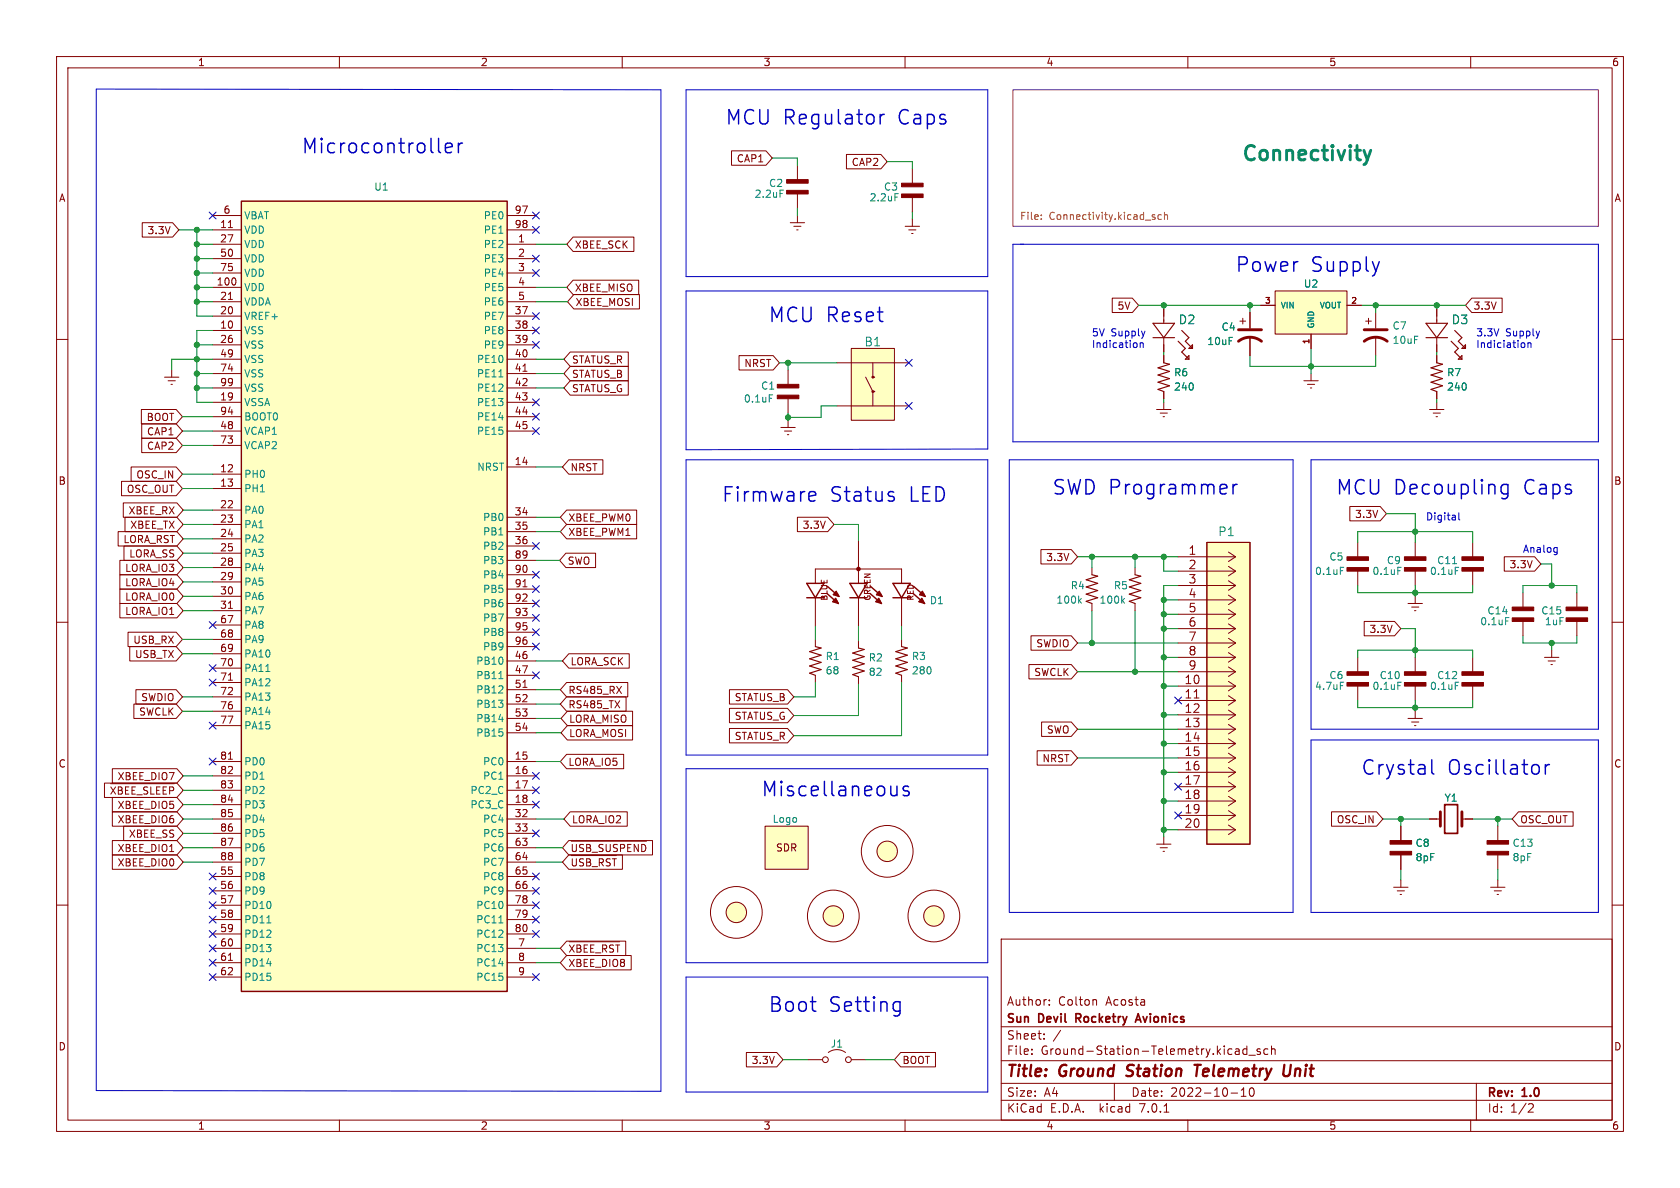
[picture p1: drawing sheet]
<svg xmlns="http://www.w3.org/2000/svg" width="297mm" height="210mm" viewBox="0 0 297 210" stroke-linecap="round" stroke-linejoin="round" font-family="sans-serif">
<g fill="none" stroke="#840000" stroke-width=".18">
<path d="M10 10h277v190h-277zM12 12h273v186h-273zM60 10v2M110 10v2M160 10v2M210 10v2M260 10v2M25.1 39.4h5.4l1.1 1.2-1.1 1.3h-5.4zM37.6 38.1h5.1M89.7 38.1h5M129.3 26.7h6.1l1.1 1.2-1.1 1.3h-6.1zM139.7 39.4h2.5"/>
<path d="M141 29.2v2.6M141 34.3v2.5M141 38.1v1.3M149.6 27.3h6.1l1.1 1.3-1.1 1.2h-6.1zM161.3 29.8v2.6M161.3 34.9v2.6M161.3 38.7v1.3M10 60h2M37.6 43.2h5.1M37.6 58.4h5.1M37.6 50.8h5.1M37.6 40.6h5.1"/>
<path d="M37.6 45.7h5.1M37.6 55.9h5.1M37.6 53.3h5.1M37.6 48.3h5.1M40.4 40.2h.7M40.4 52.9h.7M89.7 43.2h5M89.7 58.4h5M89.7 50.8h5M89.7 40.6h5M89.7 45.7h5M89.7 55.9h5"/>
<path d="M89.7 53.3h5M89.7 48.3h5M101.3 41.9h10.8v2.6h-10.8l-1.1-1.3zM101.3 49.5h11.6v2.6h-11.6l-1.1-1.3zM101.4 52.1h11.6v2.5h-11.6l-1.1-1.3zM140.3 40h1.3M140.8 40.6h.3M160 40h2.6M160.7 40.6h1.2M161.2 41.3h.2M196.6 52.7h3.6l1.1 1.3-1.1 1.2h-3.6zM205.7 54.6v2.6"/>
<path d="M205.7 59.7v2.5M219.2 56.8h1M219.7 56.3v1M221 55.2v2.8M221 59.6v3.3M222.9 54h2.5M225.4 51.4h12.7v7.7h-12.7zM231.8 59.1v2.5M238.1 54h2.6M241.4 56.8h1M241.9 56.3v1M243.2 55.2v2.8"/>
<path d="M243.2 59.6v3.3M254 54.6v2.6M254 59.7v2.5M260.2 52.7h5.4v2.5h-5.4l-1.1-1.2zM285 60h2M25 72.4h6.1l1.2 1.3-1.2 1.2h-6.1zM25.1 74.9h6l1.2 1.3-1.2 1.3h-6zM25.1 77.5h6l1.2 1.2-1.2 1.3h-6zM29.1 66.7h2.5M29.7 67.3h1.3M30.2 67.9h.3M30.4 65.4v1.3"/>
<path d="M37.6 73.7h5.1M37.6 71.1h5.1M37.6 61h5.1M37.6 63.5h5.1M37.6 66h5.1M37.6 68.6h5.1M37.6 76.2h5.1M37.6 78.7h5.1M89.7 73.7h5M89.7 71.1h5M89.7 61h5M89.7 63.5h5"/>
<path d="M89.7 66h5M89.7 68.6h5M89.7 76.2h5M92.4 65.6h.8M100.8 62.2h10.3v2.6h-10.3l-1.1-1.3zM100.8 67.3h10.3v2.6h-10.3l-1.1-1.3zM100.8 64.8h10.3v2.5h-10.3l-1.1-1.3zM130.7 62.9h6l1.1 1.2-1.1 1.3h-6zM138 75.6h2.6M138.7 76.2h1.3M139.2 76.8h.2M139.3 65.4v2.5"/>
<path d="M139.3 70.5v2.5M139.3 74.3v1.3M148 71.8h12.7M148 64.1h12.7M150.5 61.6h7.6v12.7h-7.6zM153 66.7l1.3 2.5v2.6M154.3 64.1v2.6M204.5 72.4h2.5M205.1 73h1.3M205.6 73.7h.3M205.7 62.9v1.2M205.7 69.2v1.3"/>
<path d="M205.7 71.1v1.3M230.5 67.3h2.5M231.1 67.9h1.3M231.6 68.6h.3M231.8 66v1.3M252.7 72.4h2.6M253.4 73h1.2M253.9 73.7h.2M254 62.9v1.2M254 69.2v1.3M254 71.1v1.3M20.9 94h10.4l1.1 1.3-1.1 1.2h-10.4z"/>
<path d="M21.2 99.1h10.1l1.1 1.2-1.1 1.3h-10.1zM21.5 85.1h9.6l1.2 1.3-1.2 1.2h-9.6zM21.8 88.9h9.5l1.1 1.3-1.1 1.2h-9.5zM21.9 96.5h9.4l1.1 1.3-1.1 1.3h-9.4zM22.1 91.4h9.2l1.1 1.3-1.1 1.3h-9.2zM23.2 82.5h7.9l1.2 1.3-1.2 1.3h-7.9zM37.6 83.8h5.1M37.6 86.4h5.1M37.6 90.2h5.1M37.6 92.7h5.1M37.6 95.3h5.1M37.6 97.8h5.1"/>
<path d="M89.7 82.6h5M89.7 91.4h5M89.7 94h5M89.7 96.5h5M89.7 99.1h5M100 97.8h5.3v2.5h-5.3l-1.1-1.2zM100.2 92.7h12.4v2.6h-12.4l-1.1-1.3zM100.2 90.2h12.4v2.5h-12.4l-1.1-1.3zM100.6 81.3h6v2.5h-6l-1.2-1.2zM141 91.4h5.3l1.1 1.3-1.1 1.3h-5.3zM151.8 95.5v7.6M184 97.2h5.4l1.1 1.2-1.1 1.3h-5.4z"/>
<path d="M208.3 98.4h10.1M213.4 95.9h7.6v53.3h-7.6zM217.2 97.6l1.2 .8M218.4 98.4l-1.2 .9M238.6 89.5h5.4l1.1 1.3-1.1 1.3h-5.4zM240 95.9v2.5M250.2 95.9v2.5M260.3 95.9v2.5M265.9 98.4h5.4l1.1 1.3-1.1 1.3h-5.4zM10 110h2M21.2 101.6h10.1l1.1 1.3-1.1 1.2h-10.1zM21.2 106.7h10.1l1.1 1.3-1.1 1.2h-10.1z"/>
<path d="M21.2 104.1h10.1l1.1 1.3-1.1 1.3h-10.1zM22.6 111.8h8.5l1.2 1.2-1.2 1.3h-8.5zM22.9 114.3h8.2l1.2 1.3-1.2 1.2h-8.2zM37.6 100.3h5.1M37.6 102.9h5.1M37.6 105.4h5.1M37.6 108h5.1M37.6 110.5h5.1M37.6 113h5.1M37.6 115.6h5.1M37.6 118.1h5.1M40.4 107.5h.7"/>
<path d="M89.7 116.8h5M89.7 119.4h5M89.7 101.6h5M89.7 104.1h5M89.7 106.7h5M89.7 109.2h5M89.7 111.8h5M89.7 114.3h5M92.4 103.7h.8M100.6 115.6h10.6v2.5h-10.6l-1.2-1.3zM144.1 103.1v-2.5h15.3v2.5M144.1 105.7v5"/>
<path d="M144.1 113v1.3M144.1 119.4v1.3M151.8 105.7v5M151.8 113.3v1.3M151.8 119.6v1.3M159.4 105.7v5M159.4 113v1.3M159.4 119.4v1.3M181.9 117.5h7.5l1.1 1.2-1.1 1.3h-7.5zM182.3 112.4h7.1l1.1 1.3-1.1 1.2h-7.1zM193 100.3v1.3M193 106.7v1.3"/>
<path d="M200.7 100.3v1.3M200.7 106.7v1.3M208.3 116.2h10.1M208.3 118.7h10.1M208.3 113.7h10.1M208.3 111.1h10.1M208.3 108.6h10.1M208.3 106h10.1M208.3 103.5h10.1M208.3 101h10.1M217.2 117.9l1.2 .8M217.2 115.4l1.2 .8"/>
<path d="M217.2 112.8l1.2 .9M217.2 110.3l1.2 .8M217.2 107.7l1.2 .9M217.2 105.2l1.2 .8M217.2 102.7l1.2 .8M217.2 100.1l1.2 .9M218.4 118.7l-1.2 .9M218.4 116.2l-1.2 .8M218.4 113.7l-1.2 .8M218.4 111.1l-1.2 .9M218.4 108.6l-1.2 .8M218.4 106l-1.2 .9"/>
<path d="M218.4 103.5l-1.2 .8M218.4 101l-1.2 .8M240 101v2.5M240 116.2v2.5M241.2 109.9h5.3l1.1 1.2-1.1 1.3h-5.3zM248.9 106.7h2.6M249.6 107.3h1.2M250.1 108h.2M250.2 101v2.5M250.2 105.4v1.3M250.2 116.2v2.5M260.3 101v2.5"/>
<path d="M260.3 116.2v2.5M269.2 104.8v2.5M269.2 109.9v2.5M273 116.2h2.6M273.7 116.8h1.3M274.2 117.5h.2M274.3 114.9v1.3M278.8 104.8v2.5M278.8 109.9v2.5M285 110h2M18.5 138.4h12.8l1.1 1.3-1.1 1.3h-12.8zM19.5 138.5h11.3"/>
<path d="M19.6 139.1l.8 1.3M19.9 135.9h11.4l1.1 1.3-1.1 1.2h-11.4zM20.4 139.1l-.8 1.3M21.6 139.4l-.3-.3h-.4v1.3M22.8 139.1h-.6v1.3M23.7 124.5h7.4l1.2 1.2-1.2 1.3h-7.4zM23.9 139.1h-.6v1.3M24 121.9h7.1l1.2 1.3-1.2 1.3h-7.1zM26.1 139.2l-.5-.1-.2 .3M26.7 139.1v1.3M28.3 139.1h-.6v1.3M29.4 139.1h-.6v1.3"/>
<path d="M30.7 139.4l-.2-.3h-.5v1.3M37.6 134.6h5.1M37.6 137.2h5.1M37.6 139.7h5.1M37.6 120.7h5.1M37.6 123.2h5.1M37.6 125.7h5.1M37.6 128.3h5.1M40.4 120.2h.7M40.4 134.2h.7M89.7 134.6h5M89.7 137.2h5"/>
<path d="M89.7 139.7h5M89.7 121.9h5M89.7 124.5h5M89.7 127h5M89.7 129.5h5M92.4 121.5h.8M100.2 133.3h10.1v2.6h-10.1l-1.1-1.3zM100.2 123.2h10.5v2.5h-10.5l-1.1-1.2zM100.2 120.6h10.8v2.6h-10.8l-1.1-1.3zM100.3 125.7h11.5v2.6h-11.5l-1.1-1.3zM100.3 128.3h11.5v2.5h-11.5l-1.1-1.3zM129 125.2h10.2l1.1 1.3-1.1 1.3h-10.2z"/>
<path d="M129 121.9h10.2l1.1 1.3-1.1 1.3h-10.2zM129 128.8h10.2l1.1 1.2-1.1 1.3h-10.2zM183.4 132.7h6l1.1 1.3-1.1 1.3h-6zM184.1 127.6h5.3l1.1 1.3-1.1 1.3h-5.3zM208.3 139.1h10.1M208.3 136.5h10.1M208.3 134h10.1M208.3 131.4h10.1M208.3 128.9h10.1M208.3 126.4h10.1M208.3 123.8h10.1M208.3 121.3h10.1"/>
<path d="M217.2 138.2l1.2 .9M217.2 135.7l1.2 .8M217.2 133.1l1.2 .9M217.2 130.6l1.2 .8M217.2 128.1l1.2 .8M217.2 125.5l1.2 .9M217.2 123l1.2 .8M217.2 120.4l1.2 .9M218.4 139.1l-1.2 .8M218.4 136.5l-1.2 .9M218.4 134l-1.2 .8M218.4 131.4l-1.2 .9"/>
<path d="M218.4 128.9l-1.2 .8M218.4 126.4l-1.2 .8M218.4 123.8l-1.2 .9M218.4 121.3l-1.2 .8M240 121.3v2.5M248.9 127h2.6M249.6 127.6h1.2M250.1 128.3h.2M250.2 121.3v2.5M250.2 125.7v1.3M260.3 121.3v2.5M10 160h2"/>
<path d="M19.9 151.1h11.4l1.1 1.3-1.1 1.3h-11.4zM19.9 148.6h11.4l1.1 1.3-1.1 1.2h-11.4zM19.9 141h11.4l1.1 1.2-1.1 1.3h-11.4zM19.9 143.5h11.4l1.1 1.3-1.1 1.3h-11.4zM21.9 146h9.4l1.1 1.3-1.1 1.3h-9.4zM37.6 157.5h5.1M37.6 144.8h5.1M37.6 142.2h5.1M37.6 147.3h5.1M37.6 154.9h5.1M37.6 149.9h5.1M37.6 152.4h5.1"/>
<path d="M89.7 157.5h5M89.7 144.8h5M89.7 142.2h5M89.7 147.3h5M89.7 154.9h5M89.7 149.9h5M89.7 152.4h5M100.6 151.1h9.4v2.6h-9.4l-1.2-1.3zM100.6 148.6h14.8v2.5h-14.8l-1.2-1.2zM100.8 143.5h10.1v2.6h-10.1l-1.1-1.3zM101 151.2h8M101 148.7h13.3"/>
<path d="M101.2 149.3v1M101.2 151.8v1M101.9 149.3v1M101.9 151.8v1M103.2 149.3h-.5l-.3 .2M103.7 151.8v1.3M104.4 149.5l-.3-.2h-.4v1.2M105.9 151.8v1.3M106.6 149.3h-.5l-.2 .2M107.2 149.3v1M107.9 149.3v1M108.6 151.8v1.3"/>
<path d="M109.2 149.3h-.5l-.3 .2M110.4 149.5l-.2-.2h-.5v1.2M111.6 149.3h-.6v1.2M112.8 149.3v1.2l-.7-1.2v1.2M114.1 149.6l-.2-.3h-.5v1.2M135.3 146.1h7.6v7.6h-7.6zM204.5 149.2h2.5M205.1 149.9h1.3M205.6 150.5h.3M205.7 148v1.2M208.3 146.7h10.1M208.3 144.1h10.1"/>
<path d="M208.3 141.6h10.1M217.2 145.8l1.2 .9M217.2 143.3l1.2 .8M217.2 140.8l1.2 .8M218.4 146.7l-1.2 .8M218.4 144.1l-1.2 .9M218.4 141.6l-1.2 .8M235.4 143.5h8l1.1 1.3-1.1 1.3h-8zM246.4 156.8h2.5M247 157.5h1.3M247.5 158.1h.3M247.6 146.1v2.5"/>
<path d="M247.6 151.1v2.6M247.6 155.6v1.2M252.7 144.8h1.9M258.4 144.8h1.9M263.5 156.8h2.6M264.2 157.5h1.2M264.7 158.1h.2M264.8 146.1v2.5M264.8 151.1v2.6M264.8 155.6v1.2M268.4 143.5h9.7v2.6h-9.7l-1.1-1.3zM285 160h2"/>
<path d="M37.6 160h5.1M37.6 162.6h5.1M37.6 165.1h5.1M37.6 167.6h5.1M37.6 170.2h5.1M37.6 172.7h5.1M40.4 169.8h.7M89.7 160h5M89.7 162.6h5M89.7 165.1h5M89.7 167.6h5M89.7 170.2h5"/>
<path d="M89.7 172.7h5M100.2 168.9h11.4v2.6h-11.4l-1.1-1.3zM100.2 166.4h10.4v2.5h-10.4l-1.1-1.3zM100.6 166.5h9M100.7 167l.8 1.3M101.5 167l-.8 1.3M102.7 167.3l-.3-.3h-.4v1.3M103.9 167h-.6v1.3M105 167h-.6v1.3M107.3 167.3l-.3-.3h-.5v1.3M108.5 167.1l-.5-.1-.3 .3M108.8 167h.8"/>
<path d="M109.2 167v1.3M177 166h108v32h-108zM185.5 177.6v.1M185.5 176.8v.1M193.6 176.7l.3 .2v.8M60 198v2M110 198v2M132 186.1h5.3l1.1 1.2-1.1 1.3h-5.3zM142.9 187.3h2.5M146.4 186.1a2.54 2.54 0 0 1 3.1 0M150.5 187.3h2.5M159.2 186.1h6.2v2.5h-6.2l-1.1-1.3z"/>
<path d="M160 198v2M177 194.5h108M177 191.5h108M177 187.5h108M177 181.5h108M182.4 186.3v.1M182.4 185.5v.1M184.6 183.6v.1M184.6 182.8v.1M197 191.5v3M205.8 196.6h.8M210 198v2"/>
<path d="M217.6 193.2h1.2M218.6 185.4l.4 .1 .1 .9M219.1 186.3l-.5 .1M219.1 185.8h-.5M219.4 193.8h.9M219.4 192.7l.5-.4v1.5M220.4 185.5l-.4-.1-.3 .3v.4l.2 .2h.5M220.4 184.9v1.5M220.8 186.5h1.1M221.1 192.4a1 1 0 0 0 .1 1.4 .81 .81 0 0 0 .6-.6 .81 .81 0 0 0-.3-.8M222.8 185.5l-.4-.1-.2 .2 .1 .2 .5 .2v.3h-.6M224.1 185.5l-.4-.1-.3 .3v.4l.2 .2h.5"/>
<path d="M224.8 185.5l.2-.1 .4 .1v.9M224.8 184.9v1.5M260 198v2M261 191.5v6.5M270.4 195.1l.5 .1 .2 .3-1 1.1h1"/>
<circle cx="156.8" cy="150.5" r="4.6"/>
<circle cx="156.8" cy="150.5" r="1.8"/>
<circle cx="130.2" cy="161.3" r="4.6"/>
<circle cx="130.2" cy="161.3" r="1.8"/>
<circle cx="147.3" cy="161.9" r="4.6"/>
<circle cx="147.3" cy="161.9" r="1.8"/>
<circle cx="165.1" cy="161.9" r="4.6"/>
<circle cx="165.1" cy="161.9" r="1.8"/>
<circle cx="145.9" cy="187.3" r=".51"/>
<circle cx="150" cy="187.3" r=".51"/>
</g>
<path d="M199.1 190.1l.3 .1M211.2 188.2h1.1M211.7 188.2l-.2 2M227.1 188.2l-.2 1.7 .1 .2a.66 .66 0 0 0 1-.2l.2-1.7" fill="none" stroke="#840000" stroke-width=".4"/>
<path d="M255.4 142.2h2.3v5.1h-2.3zM200.7 180.7l.5-1.5 .5 1.5M200.9 180.3h.7" fill="none" stroke="#840000" stroke-width=".3"/>
<path d="M179.1 15.9h103.5v24.1h-103.5z" fill="#fff" stroke="#fff" stroke-width=".18"/>
<path d="M179.1 15.9h103.5v24.1h-103.5z" fill="none" stroke="#840084" stroke-width=".18"/>
<path d="M242.3 26.6l-.6 1.7" fill="none" stroke="#008484" stroke-width=".51"/>
<path d="M184.1 38.7v.1M184.1 38v.1M203.9 38.4h.3v.2l-.2 .2h-.2M203.9 37.9l.3 .1M205.3 38l-.3-.1-.3 .3 .1 .5h.5M205.9 38.1l.1-.2 .3 .1 .1 .8M205.9 37.5v1.3" fill="none" stroke="#848400" stroke-width=".18"/>
<g fill="#840000" stroke="#840000" stroke-width=".18">
<path d="M238.1 100.3h3.8v.7h-3.8z"/>
<path d="M238.1 98.4h3.8v.7h-3.8z"/>
<path d="M276.9 109.2h3.8v.7h-3.8z"/>
<path d="M276.9 107.3h3.8v.7h-3.8z"/>
<path d="M258.4 100.3h3.9v.7h-3.9z"/>
<path d="M258.4 98.4h3.9v.7h-3.9z"/>
<path d="M267.3 109.2h3.8v.7h-3.8z"/>
<path d="M267.3 107.3h3.8v.7h-3.8z"/>
<path d="M238.1 120.7h3.8v.6h-3.8z"/>
<path d="M238.1 118.7h3.8v.7h-3.8z"/>
<path d="M245.7 150.5h3.9v.6h-3.9z"/>
<path d="M245.7 148.6h3.9v.6h-3.9z"/>
<path d="M262.9 150.5h3.8v.6h-3.8z"/>
<path d="M262.9 148.6h3.8v.6h-3.8z"/>
<path d="M139.1 33.7h3.8v.6h-3.8z"/>
<path d="M139.1 31.8h3.8v.6h-3.8z"/>
<path d="M159.4 34.3h3.8v.6h-3.8z"/>
<path d="M159.4 32.4h3.8v.6h-3.8z"/>
<path d="M137.4 69.9h3.8v.6h-3.8z"/>
<path d="M137.4 67.9h3.8v.7h-3.8z"/>
<path d="M248.3 120.7h3.8v.6h-3.8z"/>
<path d="M248.3 118.7h3.8v.7h-3.8z"/>
<path d="M258.4 120.7h3.9v.6h-3.9z"/>
<path d="M258.4 118.7h3.9v.7h-3.9z"/>
<path d="M248.3 100.3h3.8v.7h-3.8z"/>
<path d="M248.3 98.4h3.8v.7h-3.8z"/>
</g>
<g fill="none" stroke="#008484" stroke-width=".18">
<path d="M88.2 66.6h.7M136 69.8h.6M88.2 94.6h.7M88.2 120h.7M190.8 106.1l.4 .5M191.2 105.8l-.5 .5M198.4 106.1l.4 .5M198.8 105.8l-.5 .5M237 100.3h.6M257.3 100.3h.6M266.2 109.2h.6M88.2 127.2h.8"/>
<path d="M247.1 120.6h.6M257.3 120.6h.6M47.2 163.1h.7M88.2 163.1h.7"/>
</g>
<g fill="#ffffc2" stroke="#ffffc2" stroke-width=".18">
<path d="M135.3 146.1h7.6v7.6h-7.6z"/>
<path d="M150.5 61.6h7.6v12.7h-7.6z"/>
<path d="M42.7 35.6h47v139.7h-47z"/>
<path d="M225.4 51.4h12.7v7.7h-12.7z"/>
<path d="M213.4 95.9h7.6v53.3h-7.6z"/>
<circle cx="165.1" cy="161.9" r="1.8"/>
<circle cx="147.3" cy="161.9" r="1.8"/>
<circle cx="130.2" cy="161.3" r="1.8"/>
<circle cx="156.8" cy="150.5" r="1.8"/>
</g>
<path d="M218.9 58.3h4.1M241.2 58.3h4M218.9 60.3a3.3 3.3 0 0 1 4.1 0M241.2 60.3a3.3 3.3 0 0 1 4 0M254.6 143.5v2.6M258.4 143.5v2.6" fill="none" stroke="#840000" stroke-width=".51"/>
<g fill="none" stroke="#840000" stroke-width=".2">
<path d="M203.8 59.7h3.8M203.8 57.2h3.8l-1.9 2.5zM208.9 58.4l1.3 1.3-.7 .6 1.3 1.3M252.1 59.7h3.8M252.1 57.2h3.8l-1.9 2.5zM257.2 58.4l1.2 1.3-.6 .6 1.3 1.3M205.7 64.1l1.1 .3-2.1 .6 2.1 .7-2.1 .6 2.1 .6-2.1 .7 2.1 .6-2.1 .6 1 .4M208.3 60.3l1.2 1.3-.6 .6 1.3 1.3M209.5 63.5l.7-.6v.6zM210.2 61.6l.6-.6v.6zM254 64.1l1 .3-2 .6 2 .7-2 .6 2 .6-2 .7 2 .6-2 .6 1 .4M256.5 60.3l1.3 1.3-.6 .6 1.2 1.3"/>
<path d="M257.8 63.5l.6-.6v.6zM258.4 61.6l.7-.6v.6zM144.1 114.3l1.1 .3-2.1 .6 2.1 .6-2.1 .7 2.1 .6-2.1 .6 2.1 .7-2.1 .6 1 .4M151.8 114.6l1 .2-2.1 .6 2.1 .7-2.1 .6 2.1 .6-2.1 .7 2.1 .6-2.1 .7 1.1 .3M159.4 114.3l1 .3-2 .6 2 .6-2 .7 2 .6-2 .6 2 .7-2 .6 1 .4M193 101.6l1.1 .3-2.1 .6 2.1 .6-2.1 .7 2.1 .6-2.1 .6 2.1 .7-2.1 .6 1 .4M200.7 101.6l1 .3-2.1 .6 2.1 .6-2.1 .7 2.1 .6-2.1 .6 2.1 .7-2.1 .6 1.1 .4"/>
</g>
<g fill="none" stroke="#840000" stroke-width=".25">
<path d="M42.7 35.6h47v139.7h-47zM154.4 69.2h.1M154.4 66.7h.1M142.6 103.1h3.1l-1.6 2.6zM142.6 105.7h3.1M146.2 104.9l2 1.8M146.3 103.7l2 1.7M147.2 106.3l.5-.5 .5 .9M147.2 106.3l1 .4M147.3 105.1l.5-.6 .5 .9M147.3 105.1l1 .3M147.7 106l.1 .2"/>
<path d="M147.8 104.7l.1 .3M148 106.2v.2l-.8-.1M148.1 105v.1h-.8M150.2 103.1h3.1l-1.5 2.6zM150.2 105.7h3.1M153.8 104.9l2 1.8M153.9 103.7l2 1.7M154.9 106.3l.4-.5 .5 .9M154.9 106.3l.9 .4M155 105.1l.4-.6 .5 .9M155 105.1l.9 .3M155.3 106l.1 .2"/>
<path d="M155.4 104.7l.1 .3M155.6 106.2v.2l-.7-.1M155.7 105v.1h-.7M157.9 103.1h3l-1.5 2.6zM157.9 105.7h3M161.4 104.9l2 1.8M161.5 103.7l2.1 1.7M162.5 106.3l.5-.5 .4 .9M162.5 106.3l.9 .4M162.6 105.1l.5-.6 .5 .9M162.6 105.1l1 .3M162.9 106l.1 .2"/>
<path d="M163 104.7l.1 .3M163.2 106.2v.2l-.7-.1M163.3 105v.1h-.7"/>
<circle cx="154.3" cy="69.2" r=".13"/>
<circle cx="154.3" cy="66.7" r=".13"/>
</g>
<circle cx="151.8" cy="100.6" r=".2" fill="none" stroke="#840000" stroke-width=".41"/>
<path d="M213.4 95.9h7.6" fill="none" stroke="#ffffc2" stroke-width=".18"/>
<path d="M81 25.3v1.7M81.8 25.3a.65 .65 0 0 0-.8 .5M156.1 20.2h.2M218.7 85.6h-.2l-.4 .3M159.8 139.7l.8 .2 .1 .3-.1 .3-.7 .2M159.8 139.1l.2-.1 .6 .1M273.9 135.2h-.2l-.4 .2" fill="none" stroke="#0000c2" stroke-width=".25"/>
<g fill="none" stroke="#0000c2" stroke-width=".18">
<path d="M17 15.7l99.8 .2v177l-99.8-.1zM121.3 15.9h53.3v33h-53.3zM121.3 51.4h53.3v28l-53.3 .1zM179.1 43.2h103.5v34.9h-103.5zM201.6 60.6v.8M201.6 60.7l.1-.1 .4 .1v.7M269.5 60.7l.1 .1-.1 .6M270.1 60.7l.2-.1 .3 .1 .1 .7M270.1 60.6v.8M121.3 81.3h53.3v52.2h-53.3zM178.4 81.3h50.2v80h-50.2zM231.8 81.3h50.8v47.6h-50.8z"/>
<path d="M257.9 90.6v1.1l.2 .2M275.2 96.8h.1M275.3 96.8l-.1 1.1M275.3 97.6h-.1M121.3 135.9h53.3v34.3h-53.3zM231.8 130.8h50.8v30.5h-50.8zM121.3 172.7h53.3v20.3h-53.3z"/>
</g>
<g fill="none" stroke="#008400" stroke-width=".18">
<path d="M136.5 27.9h4.5v1.3M141 36.8v1.3M156.8 28.6h4.5v1.2M161.3 37.5v1.2M31.6 40.6h6M34.8 53.3h2.8M34.8 40.6v15.3h2.8M34.8 43.2h2.8M34.8 50.8h2.8M34.8 45.7h2.8M34.8 48.3h2.8M37.6 58.4h-2.8v12.7h2.8"/>
<path d="M94.7 53.3h5.6M94.7 43.2h5.5M94.7 50.8h5.5M201.3 54h21.6M205.7 54v.6M221 54v1.2M240.7 54h18.4M243.2 54v1.2M254 54v.6M32.3 73.7h5.3M32.3 76.2h5.3M32.3 78.7h5.3"/>
<path d="M34.8 68.6h2.8M34.8 61h2.8M34.8 66h2.8M37.6 63.5h-7.2v1.9M94.7 68.6h5M94.7 63.5h5M94.7 66h5M137.8 64.1h10.2M139.3 64.1v1.3M139.3 73v1.3M148 71.8h-2.8v2h-5.9M205.7 62.2v.7"/>
<path d="M205.7 70.5v.6M221 62.9v1.9h22.2v-1.9M231.8 61.6v4.4M254 62.2v.7M254 70.5v.6M32.3 83.8h5.3M32.3 86.4h5.3M32.4 97.8h5.2M32.4 92.7h5.2M32.4 90.2h5.2M32.4 95.3h5.2M94.7 94h4.4"/>
<path d="M94.7 82.6h4.7M94.7 91.4h4.4M94.7 99.1h4.2M147.4 92.7h4.4v2.8M190.5 98.4h17.8M193 98.4v1.9M200.7 98.4v1.9M205.7 98.4v2.6h2.6M240 95.9v-1.9h20.3v1.9M245.1 90.8h5.1v5.1M272.4 99.7h1.9v3.8M32.3 113h5.3"/>
<path d="M32.3 115.6h5.3M32.4 108h5.2M32.4 102.9h5.2M32.4 105.4h5.2M32.4 100.3h5.2M94.7 116.8h4.7M144.1 110.7v2.3M151.8 110.7v2.6M159.4 110.7v2.3M190.5 113.7h17.8M190.5 118.7h17.8M193 108v5.7"/>
<path d="M200.7 108v10.7M205.7 108.6h2.6M205.7 116.2h2.6M205.7 111.1h2.6M205.7 106h2.6M208.3 103.5h-2.6v44.5M240 103.5v1.3h20.3v-1.3M240 116.2v-1.3h20.3v1.3M247.6 111.1h2.6v5.1M250.2 103.5v1.9M269.2 104.8v-1.3h9.6v1.3M269.2 112.4v1.3h9.6v-1.3"/>
<path d="M274.3 113.7v1.2M32.3 125.7h5.3M32.3 123.2h5.3M32.4 139.7h5.2M32.4 137.2h5.2M94.7 134.6h4.4M94.7 124.5h4.4M94.7 127h4.5M94.7 129.5h4.5M94.7 121.9h4.4M144.1 120.7v2.5h-3.8M151.8 120.9v5.6h-11.5"/>
<path d="M159.4 120.7v9.3h-19.1M190.5 134h17.8M190.5 128.9h17.8M205.7 121.3h2.6M205.7 131.4h2.6M205.7 126.4h2.6M205.7 136.5h2.6M240 123.8v1.3h20.3v-1.3M250.2 123.8v1.9M32.4 144.8h5.2M32.4 147.3h5.2M32.4 149.9h5.2"/>
<path d="M32.4 152.4h5.2M32.4 142.2h5.2M94.7 144.8h5M94.7 149.9h4.7M94.7 152.4h4.7M205.7 146.7h2.6M205.7 141.6h2.6M244.5 144.8h8.2M247.6 144.8v1.3M247.6 153.7v1.9M260.3 144.8h7M264.8 144.8v1.3"/>
<path d="M264.8 153.7v1.9M94.7 170.2h4.4M94.7 167.6h4.4M138.4 187.3h4.5M153 187.3h5.1"/>
</g>
<g fill="none" stroke="#000084" stroke-width=".18">
<path d="M37 37.5l1.2 1.2M38.2 37.5l-1.2 1.2M94.1 37.5l1.3 1.2M95.4 37.5l-1.3 1.2M94.1 45.1l1.3 1.2M94.1 40l1.3 1.2M94.1 47.7l1.3 1.2M94.1 55.3l1.3 1.2M94.1 57.8l1.3 1.2M95.4 45.1l-1.3 1.2M95.4 40l-1.3 1.2M95.4 47.7l-1.3 1.2"/>
<path d="M95.4 55.3l-1.3 1.2M95.4 57.8l-1.3 1.2M94.1 75.6l1.3 1.2M94.1 60.4l1.3 1.2M94.1 70.5l1.3 1.2M94.1 73.1l1.3 1.2M95.4 75.6l-1.3 1.2M95.4 60.4l-1.3 1.2M95.4 70.5l-1.3 1.2M95.4 73.1l-1.3 1.2M160 63.5l1.3 1.2M160 71.1l1.3 1.3"/>
<path d="M161.3 63.5l-1.3 1.2M161.3 71.1l-1.3 1.3M94.1 95.9l1.3 1.2M95.4 95.9l-1.3 1.2M37 109.9l1.2 1.2M37 117.5l1.2 1.2M38.2 117.5l-1.2 1.2M38.2 109.9l-1.2 1.2M94.1 118.8l1.3 1.2M94.1 111.2l1.3 1.2M94.1 113.7l1.3 1.2M94.1 108.6l1.3 1.2"/>
<path d="M94.1 101l1.3 1.2M94.1 106.1l1.3 1.2M94.1 103.5l1.3 1.2M95.4 118.8l-1.3 1.2M95.4 111.2l-1.3 1.2M95.4 113.7l-1.3 1.2M95.4 108.6l-1.3 1.2M95.4 101l-1.3 1.2M95.4 106.1l-1.3 1.2M95.4 103.5l-1.3 1.2M37 134l1.2 1.2M37 127.7l1.2 1.2"/>
<path d="M37 120l1.2 1.3M38.2 134l-1.2 1.2M38.2 127.7l-1.2 1.2M38.2 120l-1.2 1.3M94.1 136.6l1.3 1.2M94.1 139.1l1.3 1.2M95.4 136.6l-1.3 1.2M95.4 139.1l-1.3 1.2M207.7 123.2l1.2 1.2M207.7 138.5l1.2 1.2M208.9 123.2l-1.2 1.2M208.9 138.5l-1.2 1.2"/>
<path d="M37 159.4l1.2 1.2M37 154.3l1.2 1.2M37 156.9l1.2 1.2M38.2 159.4l-1.2 1.2M38.2 154.3l-1.2 1.2M38.2 156.9l-1.2 1.2M94.1 159.4l1.3 1.2M94.1 154.3l1.3 1.2M94.1 146.7l1.3 1.2M94.1 156.9l1.3 1.2M94.1 141.6l1.3 1.2M95.4 159.4l-1.3 1.2"/>
<path d="M95.4 154.3l-1.3 1.2M95.4 146.7l-1.3 1.2M95.4 156.9l-1.3 1.2M95.4 141.6l-1.3 1.2M207.7 143.5l1.2 1.3M208.9 143.5l-1.2 1.3M37 164.5l1.2 1.2M37 172.1l1.2 1.2M37 169.6l1.2 1.2M37 167l1.2 1.2M37 162l1.2 1.2M38.2 164.5l-1.2 1.2"/>
<path d="M38.2 172.1l-1.2 1.2M38.2 169.6l-1.2 1.2M38.2 167l-1.2 1.2M38.2 162l-1.2 1.2M94.1 172.1l1.3 1.2M94.1 164.5l1.3 1.2M94.1 162l1.3 1.2M95.4 172.1l-1.3 1.2M95.4 164.5l-1.3 1.2M95.4 162l-1.3 1.2"/>
</g>
<g fill="#008400" stroke="#008400" stroke-width=".18">
<circle cx="34.8" cy="68.6" r=".46"/>
<circle cx="34.8" cy="50.8" r=".46"/>
<circle cx="34.8" cy="48.3" r=".46"/>
<circle cx="34.8" cy="61" r=".46"/>
<circle cx="34.8" cy="63.5" r=".46"/>
<circle cx="34.8" cy="40.6" r=".46"/>
<circle cx="34.8" cy="43.2" r=".46"/>
<circle cx="34.8" cy="53.3" r=".46"/>
<circle cx="34.8" cy="45.7" r=".46"/>
<circle cx="34.8" cy="66" r=".46"/>
<circle cx="139.3" cy="64.1" r=".46"/>
<circle cx="139.3" cy="73.8" r=".46"/>
<circle cx="205.7" cy="131.4" r=".46"/>
<circle cx="205.7" cy="136.5" r=".46"/>
<circle cx="205.7" cy="126.4" r=".46"/>
<circle cx="205.7" cy="146.7" r=".46"/>
<circle cx="205.7" cy="141.6" r=".46"/>
<circle cx="231.8" cy="64.8" r=".46"/>
<circle cx="274.3" cy="113.7" r=".46"/>
<circle cx="250.2" cy="94" r=".46"/>
<circle cx="274.3" cy="103.5" r=".46"/>
<circle cx="250.2" cy="114.9" r=".46"/>
<circle cx="247.6" cy="144.8" r=".46"/>
<circle cx="250.2" cy="125.1" r=".46"/>
<circle cx="264.8" cy="144.8" r=".46"/>
<circle cx="250.2" cy="104.8" r=".46"/>
<circle cx="205.7" cy="98.4" r=".46"/>
<circle cx="221" cy="54" r=".46"/>
<circle cx="200.7" cy="98.4" r=".46"/>
<circle cx="193" cy="98.4" r=".46"/>
<circle cx="205.7" cy="54" r=".46"/>
<circle cx="200.7" cy="118.7" r=".46"/>
<circle cx="205.7" cy="116.2" r=".46"/>
<circle cx="205.7" cy="121.3" r=".46"/>
<circle cx="205.7" cy="111.1" r=".46"/>
<circle cx="205.7" cy="108.6" r=".46"/>
<circle cx="205.7" cy="106" r=".46"/>
<circle cx="193" cy="113.7" r=".46"/>
<circle cx="243.2" cy="54" r=".46"/>
<circle cx="254" cy="54" r=".46"/>
</g>
<g font-size="3.5" fill="#0000c2">
<text x="128.3" y="22.2">MCU Regulator</text>
<text x="158.8" y="22.2">Caps</text>
<text x="53.3" y="27.3">Microcontroller</text>
<text x="218.4" y="48.3">Power</text>
<text x="231.8" y="48.3">Supply</text>
<text x="135.9" y="57.2">MCU Reset</text>
<text x="127.6" y="88.9">Firmware</text>
<text x="146.8" y="88.9">Status</text>
<text x="160.8" y="88.9">LED</text>
<text x="186.1" y="87.6">SWD Programmer</text>
<text x="236.2" y="87.6">MCU Decoupling</text>
<text x="269.4" y="87.6">Caps</text>
<text x="240.7" y="137.2">Crystal</text>
<text x="255.9" y="137.2">Oscillator</text>
<text x="134.6" y="141">Miscellaneous</text>
<text x="135.9" y="179.1">Boot</text>
<text x="146.5" y="179.1">Setting</text>
</g>
<text font-size="3.5" fill="#008484" x="219.7" y="28.6">Connectivity</text>
<g font-size="2.8" fill="#840000">
<text x="178" y="190.8">Title:</text>
<text x="187.4" y="190.8">Ground</text>
<text x="199.9" y="190.8">Station</text>
<text x="212.5" y="190.8">Telemetry</text>
<text x="228.7" y="190.8">Unit</text>
</g>
<g font-size="2.1" fill="#008484">
<text x="208.3" y="57.5">D2</text>
<text x="256.6" y="57.5">D3</text>
<text x="152.8" y="61.4">B1</text>
<text x="215.3" y="94.9">P1</text>
</g>
<g font-size="2.1" fill="#840000">
<text x="210.1" y="98.2">1</text>
<text x="210.1" y="100.7">2</text>
<text x="210.1" y="103.3">3</text>
<text x="210.1" y="105.8">4</text>
<text x="210.1" y="108.3">5</text>
<text x="210.1" y="110.9">6</text>
<text x="210.1" y="113.4">7</text>
<text x="210.1" y="116">8</text>
<text x="210.1" y="118.5">9</text>
<text x="209.4" y="121">10</text>
<text x="209.4" y="123.6">11</text>
<text x="209.4" y="126.1">12</text>
<text x="209.4" y="128.7">13</text>
<text x="209.4" y="131.2">14</text>
<text x="209.4" y="133.7">15</text>
<text x="209.4" y="136.3">16</text>
<text x="209.4" y="138.8">17</text>
<text x="209.4" y="141.4">18</text>
<text x="209.4" y="143.9">19</text>
<text x="209.4" y="146.4">20</text>
<text x="178" y="177.9">Author:</text>
<text x="187.1" y="177.9">Colton</text>
<text x="195.5" y="177.9">Acosta</text>
<text x="178" y="183.9">Sheet:</text>
<text x="178" y="181.1">Sun</text>
<text x="183.7" y="181.1">Devil</text>
<text x="186.2" y="183.9">/</text>
<text x="190.8" y="181.1">Rocketry</text>
<text x="201.9" y="181.1">Avionics</text>
<text x="178" y="186.6">File:</text>
<text x="184" y="186.6">Ground-Station-Telemetry.kicad_sch</text>
<text x="178" y="196.8">KiCad</text>
<text x="178" y="194">Size:</text>
<text x="184.6" y="194">A4</text>
<text x="185.7" y="196.8">E.D.A.</text>
<text x="194.4" y="196.8">kicad</text>
<text x="200" y="194">Date:</text>
<text x="201.5" y="196.8">7.0.1</text>
<text x="206.9" y="194">2022-10-10</text>
<text x="263" y="194.2">Rev:</text>
<text x="263" y="196.8">Id:</text>
<text x="267" y="196.8">1/2</text>
<text x="269.2" y="194.2">1.0</text>
</g>
<g font-size="1.8" fill="#840000">
<text x="35" y="11.8">1</text>
<text x="85" y="11.8">2</text>
<text x="135" y="11.8">3</text>
<text x="185" y="11.8">4</text>
<text x="235" y="11.8">5</text>
<text x="285" y="11.8">6</text>
<text x="130.1" y="28.9">CAP1</text>
<text x="150.5" y="29.5">CAP2</text>
<text x="10.4" y="35.8">A</text>
<text x="285.4" y="35.8">A</text>
<text x="26" y="41.6">3.3V</text>
<text x="38.9" y="40.4">11</text>
<text x="39.5" y="37.8">6</text>
<text x="90.9" y="37.8">97</text>
<text x="90.9" y="40.4">98</text>
<text x="38.9" y="42.9">27</text>
<text x="38.9" y="45.5">50</text>
<text x="91.5" y="42.9">1</text>
<text x="91.5" y="45.5">2</text>
<text x="101.6" y="44.1">XBEE_SCK</text>
<text x="38.3" y="50.5">100</text>
<text x="38.9" y="53.1">21</text>
<text x="38.9" y="48">75</text>
<text x="91.5" y="48">3</text>
<text x="91.5" y="50.5">4</text>
<text x="91.5" y="53.1">5</text>
<text x="101.6" y="51.7">XBEE_MISO</text>
<text x="38.9" y="58.2">10</text>
<text x="38.9" y="55.6">20</text>
<text x="90.9" y="55.6">37</text>
<text x="90.9" y="58.2">38</text>
<text x="101.8" y="54.3">XBEE_MOSI</text>
<text x="197.4" y="54.9">5V</text>
<text x="260.5" y="54.9">3.3V</text>
<text x="38.9" y="60.7">26</text>
<text x="38.9" y="63.2">49</text>
<text x="38.9" y="65.8">74</text>
<text x="90.9" y="60.7">39</text>
<text x="90.9" y="63.2">40</text>
<text x="90.9" y="65.8">41</text>
<text x="101.1" y="64.4">STATUS_R</text>
<text x="131.5" y="65.1">NRST</text>
<text x="38.9" y="70.9">19</text>
<text x="38.9" y="68.3">99</text>
<text x="90.9" y="68.3">42</text>
<text x="90.9" y="70.9">43</text>
<text x="101.1" y="69.5">STATUS_G</text>
<text x="101.1" y="67">STATUS_B</text>
<text x="25.8" y="74.6">BOOT</text>
<text x="25.9" y="77.1">CAP1</text>
<text x="38.9" y="75.9">48</text>
<text x="38.9" y="73.4">94</text>
<text x="90.9" y="73.4">44</text>
<text x="90.9" y="75.9">45</text>
<text x="25.9" y="79.7">CAP2</text>
<text x="38.9" y="83.6">12</text>
<text x="38.9" y="78.5">73</text>
<text x="90.9" y="82.3">14</text>
<text x="100.9" y="83.5">NRST</text>
<text x="10.3" y="85.8">B</text>
<text x="22.3" y="87.3">OSC_OUT</text>
<text x="24" y="84.7">OSC_IN</text>
<text x="38.9" y="86.1">13</text>
<text x="38.9" y="89.9">22</text>
<text x="285.3" y="85.8">B</text>
<text x="22.6" y="91.1">XBEE_RX</text>
<text x="22.9" y="93.6">XBEE_TX</text>
<text x="38.9" y="92.5">23</text>
<text x="38.9" y="95">24</text>
<text x="90.9" y="91.2">34</text>
<text x="90.9" y="93.7">35</text>
<text x="100.5" y="94.9">XBEE_PWM1</text>
<text x="100.5" y="92.4">XBEE_PWM0</text>
<text x="141.8" y="93.6">3.3V</text>
<text x="239.4" y="91.7">3.3V</text>
<text x="21.7" y="96.2">LORA_RST</text>
<text x="22" y="101.2">LORA_IO3</text>
<text x="22.7" y="98.7">LORA_SS</text>
<text x="38.9" y="97.5">25</text>
<text x="38.9" y="100.1">28</text>
<text x="90.9" y="96.3">36</text>
<text x="90.9" y="98.8">89</text>
<text x="90.9" y="101.3">90</text>
<text x="100.4" y="100">SWO</text>
<text x="184.8" y="99.3">3.3V</text>
<text x="266.7" y="100.6">3.3V</text>
<text x="22" y="103.8">LORA_IO4</text>
<text x="22" y="106.3">LORA_IO0</text>
<text x="38.9" y="102.6">29</text>
<text x="38.9" y="105.2">30</text>
<text x="38.9" y="107.7">31</text>
<text x="90.9" y="103.9">91</text>
<text x="90.9" y="106.4">92</text>
<text x="22" y="108.9">LORA_IO1</text>
<text x="23.4" y="113.9">USB_RX</text>
<text x="38.9" y="110.2">67</text>
<text x="38.9" y="112.8">68</text>
<text x="90.9" y="109">93</text>
<text x="90.9" y="111.5">95</text>
<text x="242" y="112">3.3V</text>
<text x="23.7" y="116.5">USB_TX</text>
<text x="38.9" y="115.3">69</text>
<text x="38.9" y="117.9">70</text>
<text x="90.9" y="116.6">46</text>
<text x="90.9" y="119.1">47</text>
<text x="90.9" y="114">96</text>
<text x="100.9" y="117.8">LORA_SCK</text>
<text x="182.7" y="119.7">SWCLK</text>
<text x="183.1" y="114.6">SWDIO</text>
<text x="24.8" y="124.1">SWDIO</text>
<text x="38.9" y="120.4">71</text>
<text x="38.9" y="122.9">72</text>
<text x="38.9" y="125.5">76</text>
<text x="90.9" y="121.7">51</text>
<text x="90.9" y="124.2">52</text>
<text x="100.5" y="125.4">RS485_TX</text>
<text x="100.5" y="122.8">RS485_RX</text>
<text x="129.8" y="124.1">STATUS_B</text>
<text x="24.5" y="126.6">SWCLK</text>
<text x="38.9" y="128">77</text>
<text x="90.9" y="126.7">53</text>
<text x="90.9" y="129.3">54</text>
<text x="100.6" y="127.9">LORA_MISO</text>
<text x="100.6" y="130.5">LORA_MOSI</text>
<text x="129.8" y="127.4">STATUS_G</text>
<text x="129.8" y="131">STATUS_R</text>
<text x="185" y="129.8">SWO</text>
<text x="10.3" y="135.8">C</text>
<text x="38.9" y="134.4">81</text>
<text x="38.9" y="136.9">82</text>
<text x="90.9" y="134.4">15</text>
<text x="90.9" y="136.9">16</text>
<text x="100.5" y="135.5">LORA_IO5</text>
<text x="184.2" y="134.9">NRST</text>
<text x="285.3" y="135.8">C</text>
<text x="19.3" y="141.2">~{XBEE_SLEEP}</text>
<text x="20.7" y="138.1">XBEE_DIO7</text>
<text x="20.7" y="143.2">XBEE_DIO5</text>
<text x="38.9" y="139.4">83</text>
<text x="38.9" y="142">84</text>
<text x="90.9" y="139.4">17</text>
<text x="90.9" y="142">18</text>
<text x="20.7" y="145.7">XBEE_DIO6</text>
<text x="22.7" y="148.2">XBEE_SS</text>
<text x="38.9" y="144.5">85</text>
<text x="38.9" y="147.1">86</text>
<text x="38.9" y="149.6">87</text>
<text x="90.9" y="144.5">32</text>
<text x="90.9" y="147.1">33</text>
<text x="90.9" y="149.6">63</text>
<text x="101.1" y="145.7">LORA_IO2</text>
<text x="236.2" y="145.7">OSC_IN</text>
<text x="268.8" y="145.7">OSC_OUT</text>
<text x="20.7" y="153.3">XBEE_DIO0</text>
<text x="20.7" y="150.8">XBEE_DIO1</text>
<text x="38.9" y="154.7">55</text>
<text x="38.9" y="152.1">88</text>
<text x="90.9" y="152.1">64</text>
<text x="90.9" y="154.7">65</text>
<text x="100.9" y="153.9">~{USB_RST}</text>
<text x="100.9" y="151.4">~{USB_SUSPEND}</text>
<text x="137.1" y="150.7">SDR</text>
<text x="38.9" y="157.2">56</text>
<text x="38.9" y="159.8">57</text>
<text x="90.9" y="157.2">66</text>
<text x="90.9" y="159.8">78</text>
<text x="38.9" y="162.3">58</text>
<text x="38.9" y="164.8">59</text>
<text x="38.9" y="167.4">60</text>
<text x="90.9" y="162.3">79</text>
<text x="90.9" y="164.8">80</text>
<text x="91.5" y="167.4">7</text>
<text x="38.9" y="169.9">61</text>
<text x="38.9" y="172.5">62</text>
<text x="91.5" y="169.9">8</text>
<text x="91.5" y="172.5">9</text>
<text x="100.5" y="171.1">XBEE_DIO8</text>
<text x="100.5" y="169.2">~{XBEE_RST}</text>
<text x="10.3" y="185.8">D</text>
<text x="285.3" y="185.8">D</text>
<text x="132.8" y="188.2">3.3V</text>
<text x="159.5" y="188.2">BOOT</text>
<text x="35" y="199.8">1</text>
<text x="85" y="199.8">2</text>
<text x="135" y="199.8">3</text>
<text x="185" y="199.8">4</text>
<text x="235" y="199.8">5</text>
<text x="285" y="199.8">6</text>
</g>
<g font-size="1.8" fill="#008484">
<text x="66.1" y="33.8">U1</text>
<text x="133.4" y="35.1">2.2uF</text>
<text x="135.9" y="33.2">C2</text>
<text x="153.7" y="35.8">2.2uF</text>
<text x="156.2" y="33.8">C3</text>
<text x="43.2" y="41.5">VDD</text>
<text x="43.2" y="38.9">VBAT</text>
<text x="85.4" y="38.9">PE0</text>
<text x="85.4" y="41.5">PE1</text>
<text x="43.2" y="44">VDD</text>
<text x="43.2" y="46.5">VDD</text>
<text x="85.4" y="44">PE2</text>
<text x="85.4" y="46.5">PE3</text>
<text x="43.2" y="51.6">VDD</text>
<text x="43.2" y="49.1">VDD</text>
<text x="85.4" y="49.1">PE4</text>
<text x="85.4" y="51.6">PE5</text>
<text x="230.4" y="51">U2</text>
<text x="43.2" y="59.2">VSS</text>
<text x="43.2" y="56.7">VREF+</text>
<text x="43.2" y="54.2">VDDA</text>
<text x="85.4" y="56.7">PE7</text>
<text x="85.4" y="59.2">PE8</text>
<text x="85.4" y="54.2">PE6</text>
<text x="215.9" y="58.6">C4</text>
<text x="246.1" y="58.4">C7</text>
<text x="43.2" y="61.8">VSS</text>
<text x="43.2" y="64.3">VSS</text>
<text x="84.2" y="64.3">PE10</text>
<text x="85.4" y="61.8">PE9</text>
<text x="213.4" y="61.2">10uF</text>
<text x="246.1" y="60.9">10uF</text>
<text x="43.2" y="71.9">VSSA</text>
<text x="43.2" y="66.9">VSS</text>
<text x="43.2" y="69.4">VSS</text>
<text x="84.2" y="66.9">PE11</text>
<text x="84.2" y="69.4">PE12</text>
<text x="84.2" y="71.9">PE13</text>
<text x="131.5" y="71.3">0.1uF</text>
<text x="134.5" y="69">C1</text>
<text x="207.5" y="66.7">R6</text>
<text x="207.5" y="69.2">240</text>
<text x="255.8" y="66.7">R7</text>
<text x="255.8" y="69.2">240</text>
<text x="43.2" y="77">VCAP1</text>
<text x="43.2" y="74.5">BOOT0</text>
<text x="84.2" y="74.5">PE14</text>
<text x="84.2" y="77">PE15</text>
<text x="43.2" y="79.6">VCAP2</text>
<text x="84.2" y="83.4">NRST</text>
<text x="43.2" y="84.6">PH0</text>
<text x="43.2" y="87.2">PH1</text>
<text x="43.2" y="91">PA0</text>
<text x="43.2" y="93.5">PA1</text>
<text x="85.3" y="92.3">PB0</text>
<text x="85.3" y="94.8">PB1</text>
<text x="43.2" y="96.1">PA2</text>
<text x="43.2" y="98.6">PA3</text>
<text x="43.2" y="101.2">PA4</text>
<text x="85.3" y="97.3">PB2</text>
<text x="85.3" y="99.9">PB3</text>
<text x="232.4" y="101.8">0.1uF</text>
<text x="235" y="99.3">C5</text>
<text x="242.6" y="101.8">0.1uF</text>
<text x="245.1" y="99.9">C9</text>
<text x="252.7" y="101.8">0.1uF</text>
<text x="254" y="99.9">C11</text>
<text x="43.2" y="103.7">PA5</text>
<text x="43.2" y="106.2">PA6</text>
<text x="85.3" y="102.4">PB4</text>
<text x="85.3" y="105">PB5</text>
<text x="85.3" y="107.5">PB6</text>
<text x="164.3" y="107">D1</text>
<text x="186.7" y="106.9">100k</text>
<text x="189.2" y="104.3">R4</text>
<text x="194.3" y="106.9">100k</text>
<text x="196.9" y="104.3">R5</text>
<text x="43.2" y="108.8">PA7</text>
<text x="43.2" y="111.3">PA8</text>
<text x="43.2" y="113.9">PA9</text>
<text x="85.3" y="110">PB7</text>
<text x="85.3" y="112.6">PB8</text>
<text x="261.6" y="110.7">0.1uF</text>
<text x="262.9" y="108.8">C14</text>
<text x="272.4" y="108.8">C15</text>
<text x="273.1" y="110.7">1uF</text>
<text x="43.2" y="116.4">PA10</text>
<text x="43.2" y="118.9">PA11</text>
<text x="84.1" y="117.7">PB10</text>
<text x="85.3" y="115.1">PB9</text>
<text x="145.9" y="116.8">R1</text>
<text x="145.9" y="119.4">68</text>
<text x="153.5" y="117.1">R2</text>
<text x="153.5" y="119.6">82</text>
<text x="161.1" y="116.8">R3</text>
<text x="161.1" y="119.4">280</text>
<text x="43.2" y="121.5">PA12</text>
<text x="43.2" y="124">PA13</text>
<text x="84.1" y="120.2">PB11</text>
<text x="84.1" y="122.7">PB12</text>
<text x="84.1" y="125.3">PB13</text>
<text x="232.4" y="122.1">4.7uF</text>
<text x="235" y="120.2">C6</text>
<text x="242.6" y="122.1">0.1uF</text>
<text x="243.8" y="120.2">C10</text>
<text x="252.7" y="122.1">0.1uF</text>
<text x="254" y="120.2">C12</text>
<text x="43.2" y="126.6">PA14</text>
<text x="43.2" y="129.1">PA15</text>
<text x="84.1" y="127.8">PB14</text>
<text x="84.1" y="130.4">PB15</text>
<text x="43.2" y="135.4">PD0</text>
<text x="43.2" y="138">PD1</text>
<text x="85.3" y="135.4">PC0</text>
<text x="85.3" y="138">PC1</text>
<text x="43.2" y="140.5">PD2</text>
<text x="43.2" y="143.1">PD3</text>
<text x="83" y="140.5">PC2_C</text>
<text x="83" y="143.1">PC3_C</text>
<text x="255.3" y="141.9">Y1</text>
<text x="43.2" y="145.6">PD4</text>
<text x="43.2" y="148.1">PD5</text>
<text x="85.3" y="145.6">PC4</text>
<text x="85.3" y="148.1">PC5</text>
<text x="136.5" y="145.6">Logo</text>
<text x="250.2" y="149.9">C8</text>
<text x="267.3" y="149.9">C13</text>
<text x="43.2" y="155.8">PD8</text>
<text x="43.2" y="150.7">PD6</text>
<text x="43.2" y="153.2">PD7</text>
<text x="85.3" y="150.7">PC6</text>
<text x="85.3" y="153.2">PC7</text>
<text x="85.3" y="155.8">PC8</text>
<text x="250.2" y="152.4">8pF</text>
<text x="267.3" y="152.4">8pF</text>
<text x="43.2" y="158.3">PD9</text>
<text x="43.2" y="160.8">PD10</text>
<text x="84.1" y="160.8">PC10</text>
<text x="85.3" y="158.3">PC9</text>
<text x="43.2" y="163.4">PD11</text>
<text x="43.2" y="165.9">PD12</text>
<text x="84.1" y="163.4">PC11</text>
<text x="84.1" y="165.9">PC12</text>
<text x="43.2" y="168.5">PD13</text>
<text x="43.2" y="171">PD14</text>
<text x="43.2" y="173.5">PD15</text>
<text x="84.1" y="168.5">PC13</text>
<text x="84.1" y="171">PC14</text>
<text x="84.1" y="173.5">PC15</text>
<text x="146.8" y="185.3">J1</text>
</g>
<g font-size="1.8" fill="#848400">
<text x="180.3" y="39.1">File:</text>
<text x="185.5" y="39.1">Connectivity.kicad_sch</text>
</g>
<g font-size="1.8" fill="#0000c2">
<text x="193" y="59.5">5V Supply</text>
<text x="261" y="59.5">3.3V</text>
<text x="266.2" y="59.5">Supply</text>
<text x="193" y="61.6">Indication</text>
<text x="261" y="61.6">Indiciation</text>
<text x="252.1" y="92.1">Digital</text>
<text x="269.2" y="97.8">Analog</text>
</g>
<g font-size="1.4" fill="#840000">
<text x="223.6" y="53.7">3</text>
<text x="238.8" y="53.7">2</text>
<text x="231.5" y="60.9" transform="rotate(-90 231.5 60.9)">1</text>
<text x="146.3" y="106.2" transform="rotate(-90 146.3 106.2)">BLUE</text>
<text x="154" y="106.2" transform="rotate(-90 154 106.2)">GREEN</text>
<text x="161.6" y="106.2" transform="rotate(-90 161.6 106.2)">RED</text>
</g>
<g font-size="1.4" fill="#008484">
<text x="226.4" y="54.7">VIN</text>
<text x="232.5" y="58" transform="rotate(-90 232.5 58)">GND</text>
<text x="233.2" y="54.7">VOUT</text>
</g>
</svg>
